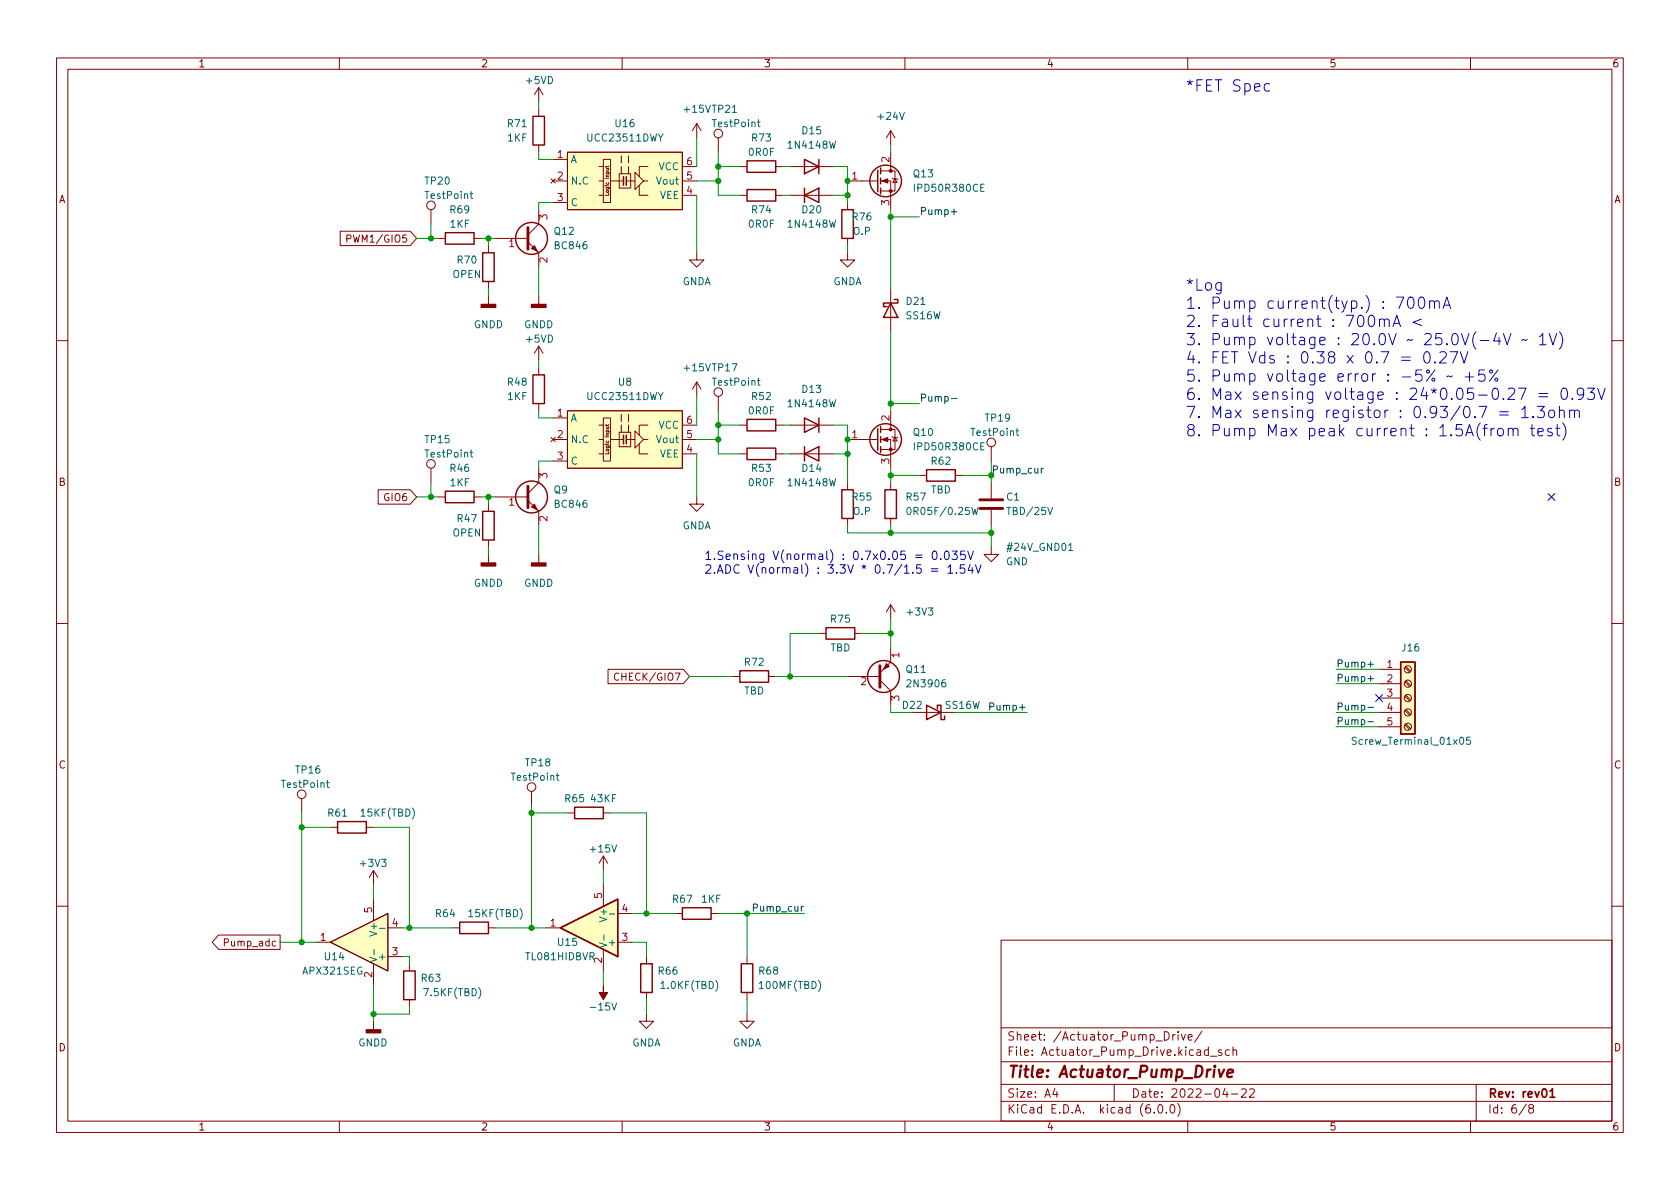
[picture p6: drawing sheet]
<svg xmlns="http://www.w3.org/2000/svg" width="297mm" height="210mm" viewBox="0 0 297 210" stroke-linecap="round" stroke-linejoin="round" font-family="sans-serif">
<g fill="none" stroke="#840000" stroke-width=".18">
<path d="M10 10.2h277v190.1h-277zM12 12.2h273v186.1h-273zM60 10.2v2M95.2 15.5l-.7 1.3M95.2 15.5v2.5M95.2 19.3v1.3M95.2 15.5l.8 1.3M110 10.2v2M160 10.2v2M210 10.2v2M260 10.2v2M76.2 37.1v2.5"/>
<path d="M95.2 25.6v1.3M95.2 37.1v2.5l-1.9 1.9M97.4 31.6l.8 .8M97.8 32h2.5M97.8 28.2h2.5M97.8 35.8h2.5M98.2 31.6l-.8 .8M100.3 26.9h20.3v10.2h-20.3zM105.9 29.5h.8M105.9 34.5h.8M105.9 32h.8M106.7 28.2h1.2v7.6h-1.2z"/>
<path d="M107.2 29.4v.2M107.6 29.4l-.1 .1h-.5M107.9 32h2.3M109.5 30.7h2v2.6h-2zM109.9 27.6v1.2M109.9 29.5v1.2M110.7 32h1.6M111.1 27.6v1.2M111.1 29.5v1.2M112.3 30.5l1.5 1.5-1.5 1.5zM113 32.8v1.7h1.6M113.8 32h.8"/>
<path d="M114.6 29.5h-1.6v1.7M120.6 29.5h2.6M120.6 34.5h2.6M120.6 32h2.6M123.2 21.8l-.8 1.3M123.2 21.8v2.6M123.2 21.8l.8 1.3M127 24.4v2.5M130.8 29.5h1.3M130.8 34.5h1.3M137.2 29.5h1.2M137.2 34.5h1.2"/>
<path d="M139.7 29.5h7.6M139.7 34.5h7.6M149.9 35.8v1.3M149.9 32h5.3M155.7 32h1.8v5.1M155.7 30.2h2.5v3.6h-2.5M157.5 23.1v2.5M157.5 26.9v3.3M157.5 23.1l-.8 1.3M157.5 23.1l.7 1.3M157.7 31.5l.2 .1h.7l.1 .1M158.2 31.6l.4 .7h-.7z"/>
<path d="M60.2 40.9h12.3l1.2 1.3-1.2 1.2h-12.3zM61.3 42.2h.6l.2-.2-.1-.3-.7-.1v1.2M77.5 42.2h1.2M83.8 42.2h1.3M86.4 43.4v1.3M86.4 49.8v1.2M86.4 52.3v1.5M87.6 42.2h5.7M93.3 42.8l1.9 1.9v2.5M95.2 52.3v1.5M123.2 44.7v1.3h1.3l-1.3 1.2-1.3-1.2h1.3M149.9 44.7v1.3h1.2l-1.2 1.2-1.3-1.2h1.3"/>
<path d="M149.9 42.2v1.2M157.5 51v7.7M10 60.2h2M95.2 61.2v2.5M95.2 65v1.3M95.2 71.4v1.2M95.2 61.2l-.7 1.3M95.2 61.2l.8 1.3M97.4 77.3l.8 .8M97.8 77.7h2.5M97.8 73.9h2.5M98.2 77.3l-.8 .8"/>
<path d="M100.3 72.6h20.3v10.2h-20.3zM105.9 77.7h.8M105.9 75.2h.8M106.7 73.9h1.2v7.6h-1.2zM107.2 75.1v.2M107.6 75.1l-.1 .1h-.5M107.9 77.7h2.3M109.5 76.4h2v2.6h-2zM109.9 73.3v1.2M109.9 75.2v1.2M110.7 77.7h1.6M111.1 73.3v1.2"/>
<path d="M111.1 75.2v1.2M112.3 76.2l1.5 1.5-1.5 1.5zM113 78.5v1.8h1.6M113.8 77.7h.8M114.6 75.2h-1.6v1.8M120.6 77.7h2.6M120.6 75.2h2.6M123.2 67.6v2.5M123.2 67.6l-.8 1.2M123.2 67.6l.8 1.2M127 70.1v2.5M130.8 75.2h1.3"/>
<path d="M137.2 75.2h1.2M139.7 75.2h7.6M149.9 77.7h5.3M155.7 77.7h1.8v5.1M155.7 75.9h2.5v3.6h-2.5M157.5 72.6v3.3M157.7 77.2l.2 .1h.7l.1 .2M158.2 77.3l.4 .7h-.7zM175.3 79v2.5M285 60.2h2M66.9 86.6h5.6l1.2 1.3-1.2 1.2h-5.6zM76.2 82.8v2.5"/>
<path d="M77.5 87.9h1.2M83.8 87.9h1.3M86.4 89.1v1.3M86.4 95.5v1.3M86.4 98v1.6M87.6 87.9h5.7M93.3 88.5l1.9 1.9v2.6M95.2 82.8v2.5l-1.9 1.9M95.2 98v1.6M97.8 81.5h2.5M105.9 80.3h.8M120.6 80.3h2.6"/>
<path d="M123.2 87.9v1.2h1.3l-1.3 1.3-1.3-1.3h1.3M130.8 80.3h1.3M137.2 80.3h1.2M139.7 80.3h7.6M149.9 85.3v1.3M149.9 91.7v1.3M157.5 85.3v1.3M157.5 91.7v1.3M162.6 84.1h1.2M168.9 84.1h1.3M175.3 96.8v1.2h1.2l-1.2 1.3-1.3-1.3h1.3M175.3 85.3v2.8"/>
<path d="M175.3 90.2v2.8M10 110.2h2M107.5 118.4h13.3l1.1 1.2-1.1 1.3h-13.3zM109.4 119.1a.6 .6 0 0 0-.8 .5 .6 .6 0 0 0 .6 .7l.2-.1M129.5 119.6h1.3M135.9 119.6h1.3M144.8 112h1.2M149.9 119.6h5.7M151.1 112h1.3M157.5 114.5v2.6l-1.9 1.9M157.5 106.9v2.6M157.5 106.9l-.8 1.3"/>
<path d="M157.5 106.9l.7 1.3M243.8 118.4h3.8M248.4 118l.9 .9M248.6 117.9l.8 .8M285 110.2h2M94 139.9v2.6M155.6 120.3l1.9 1.9v2.5M161.3 126h7.6M243.8 120.9h3.8M243.8 123.4h3.8M243.8 126h3.8M243.8 128.5h3.8"/>
<path d="M248.4 128.2l.9 .8M248.4 125.6l.9 .9M248.4 123.1l.9 .8M248.4 120.6l.9 .8M248.6 128l.8 .8M248.6 125.5l.8 .8M248.6 122.9l.8 .9M248.6 120.4l.8 .8M53.3 141.2v2.6M58.4 146.3h1.3M64.8 146.3h1.2M66 153.9v2.6"/>
<path d="M66 159v3.8M66 153.9l-.7 1.3M66 153.9l.8 1.3M100.3 143.8h1.3M106.7 151.4l-.8 1.2M106.7 151.4v2.5M106.7 156.5v3.8M106.7 151.4l.7 1.2M106.7 143.8h1.2M10 160.2h2M38.6 165.3h10.9v2.6h-10.9l-1.1-1.3zM55.9 166.6h2.5"/>
<path d="M58.4 166.6l10.2-5.1v10.2zM66 170.4v3.8M68.6 164.1h2.5M68.6 169.2h2.5M72.4 170.4v1.3M72.4 176.8v1.2M80 164.1h1.3M86.4 164.1h1.2M96.5 164.1h2.6M106.7 167.9v3.8M109.2 161.5h2.6M109.2 166.6h2.6"/>
<path d="M114.3 179.3v1.3h1.3l-1.3 1.3-1.3-1.3h1.3M114.3 169.2v1.2M114.3 175.5v1.3M119.4 161.5h1.2M125.7 161.5h1.3M132.1 179.3v1.3h1.2l-1.2 1.3-1.3-1.3h1.3M132.1 169.2v1.2M132.1 175.5v1.3M177 166.3h108v32h-108zM285 160.2h2M60 198.3v2M66 180.6v1.5"/>
<path d="M110 198.3v2M160 198.3v2M177 194.8h108M177 191.8h108M177 187.8h108M177 181.8h108M186.5 192.5l-.4 1h1M186.9 193v1M197 191.8v3M204.1 196.7v.1M204.9 195.4l.2-.1a.81 .81 0 0 1 .6 .7 .81 .81 0 0 1-.3 .8h-.2a.81 .81 0 0 1-.6-.6 .81 .81 0 0 1 .3-.8zM206.2 196.7v.1"/>
<path d="M207.1 195.4l.1-.1a.81 .81 0 0 1 .6 .7 .81 .81 0 0 1-.3 .8h-.1a.81 .81 0 0 1-.6-.6 .81 .81 0 0 1 .3-.8zM207.4 182.9v1M207.8 182.9l-.3 .1-.1 .2M208.2 195.1a1.72 1.72 0 0 1 0 2.3M208.3 182.4v.2M208.3 182.9v1M208.9 182.9l.3 1 .4-1M210 198.3v2M210.1 183.4l.7-.1-.1-.3-.4-.1-.2 .2v.8h.6M212.5 182.4l-1.3 1.9M213.6 185.7l-.4-.1-.3 .3v.4l.2 .3h.5M213.6 185.1v1.5"/>
<path d="M214 186.8h1.1M216 185.7l-.4-.1-.2 .2 .1 .3 .5 .1v.4h-.6M216.6 192.5l-.4 1h.9M216.9 193v1M217.4 185.7l-.5-.1-.3 .3v.4l.2 .3h.6M217.7 193.5h1.2M218 185.8l.2-.2 .4 .1v.9M218 185.1v1.5M219.5 192.7l.6-.2 .2 .2 .1 .3-1 1h1M220.9 192.7l.6-.2 .2 .2 .1 .3-.9 1h.9M260 198.3v2M261 191.8v6.5"/>
<path d="M269.9 195.3l-1.3 1.9M270.6 196l-.3-.3 .1-.2 .2-.2 .4 .1 .2 .2-.1 .2-.7 .2-.1 .3v.2l.3 .3h.4l.2-.3-.1-.4-.2-.1"/>
<circle cx="76.2" cy="36.3" r=".76"/>
<circle cx="127" cy="23.6" r=".76"/>
<circle cx="127" cy="69.3" r=".76"/>
<circle cx="175.3" cy="78.2" r=".76"/>
<circle cx="76.2" cy="82" r=".76"/>
<circle cx="248.9" cy="118.4" r=".63"/>
<circle cx="94" cy="139.2" r=".76"/>
<circle cx="248.9" cy="126" r=".63"/>
<circle cx="248.9" cy="123.4" r=".63"/>
<circle cx="248.9" cy="120.9" r=".63"/>
<circle cx="248.9" cy="128.5" r=".63"/>
<circle cx="53.3" cy="140.5" r=".76"/>
</g>
<path d="M274.1 193l.4-.5v1.5M274.1 194h.8" fill="none" stroke="#840000" stroke-width=".3"/>
<path d="M215.5 189.1l.3 1.4 .6-1.4M217 189.8l1-.2v-.4l-.2-.1-.6 .1-.2 1 .2 .3 .6-.1" fill="none" stroke="#840000" stroke-width=".4"/>
<g fill="none" stroke="#840000" stroke-width=".25">
<path d="M94.2 20.6h2.1v5h-2.1zM110.2 31.2v1.6M110.7 31.2v1.6M132.1 28.4h5.1v2.1h-5.1zM132.1 33.5h5.1v2.1h-5.1zM142.2 34.5l2.6-1.2v2.5zM142.2 28.2l2.6 1.3-2.6 1.2zM142.2 33.3v2.5M144.8 28.2v2.5M148.8 37.1h2.1v5.1h-2.1zM155.2 30.1v3.8M155.7 29.7v1"/>
<path d="M155.7 31.5v1M155.7 33.3v1M78.7 41.1h5.1v2.1h-5.1zM85.3 44.7h2.1v5.1h-2.1zM157.5 53.6l1.2 2.5h-2.5zM158.1 53h.6v.6h-2.5v.6h.6M94.2 66.3h2.1v5.1h-2.1zM110.2 77v1.5M110.7 77v1.5M132.1 79.2h5.1v2.1h-5.1zM132.1 74.2h5.1v2h-5.1zM142.2 73.9l2.6 1.3-2.6 1.2z"/>
<path d="M142.2 79v2.5M144.8 73.9v2.5M155.2 75.8v3.8M155.7 75.4v1M155.7 77.2v1M155.7 79v1M78.7 86.9h5.1v2h-5.1zM85.3 90.4h2.1v5.1h-2.1zM142.2 80.3l2.6-1.3v2.5zM148.8 86.6h2.1v5.1h-2.1zM156.5 86.6h2v5.1h-2zM163.8 83.1h5.1v2h-5.1z"/>
<path d="M130.8 118.6h5.1v2h-5.1zM146 111h5.1v2h-5.1zM247.6 117.1h2.6v12.7h-2.6zM163.8 124.7l2.6 1.3-2.6 1.2zM165.7 125.3v-.6h.7v2.5h.6v-.6M59.7 145.3h5.1v2h-5.1zM101.6 142.7h5.1v2.1h-5.1zM71.4 171.7h2v5.1h-2zM81.3 163.1h5.1v2h-5.1zM99.1 164.1l10.1-5.1v10.2zM113.3 170.4h2v5.1h-2zM120.6 160.5h5.1v2.1h-5.1z"/>
<path d="M131.1 170.4h2v5.1h-2z"/>
<circle cx="156.6" cy="32" r="2.79"/>
<circle cx="94" cy="42.2" r="2.82"/>
<circle cx="156.6" cy="77.7" r="2.79"/>
<circle cx="94" cy="87.9" r="2.82"/>
<circle cx="156.2" cy="119.6" r="2.82"/>
</g>
<g fill="none" stroke="#006464" stroke-width=".18">
<path d="M83.1 34.3h.5M83.3 33.8v1.1l.3 .2M133.9 21.6h.5M134.1 21.1v1.1l.3 .2M83.1 80h.5M83.3 79.6v1.1l.3 .1M133.9 67.3h.5M134.1 66.9v1.1l.3 .1M179.6 76.2h.5M179.8 75.8v1l.3 .2M160.5 89.8l.1-.1a.68 .68 0 0 1 .5 .7 .68 .68 0 0 1-.5 .6l-.1-.1-.2-.4zM171.8 89.7l.3 1.3 .3-.9 .2 .9 .3-1.3"/>
<path d="M57.7 138.4h.5M57.9 138v1.1l.3 .2M98.4 137.1h.4M98.5 136.7v1.1l.3 .2M239.8 130.4h-.5l-.2 .1v.3l.6 .3 .1 .3-.2 .2h-.5M259.9 130.4h-.6v.6l.2-.2 .4 .1 .1 .2-.1 .4-.1 .1-.5-.1M65.3 169.3l1.3 .4-1.3 .4M66.1 167.9v.9M67.1 164.2h1M106 166.7l1.3 .4-1.3 .5M106.8 165.3v1M107.7 161.6h1"/>
</g>
<g fill="#840000" stroke="#840000" stroke-width=".25">
<path d="M94 53.8h2.5v.6h-2.5z"/>
<path d="M85.1 99.6h2.5v.5h-2.5z"/>
<path d="M94 99.6h2.5v.5h-2.5z"/>
<path d="M64.8 182.1h2.5v.5h-2.5z"/>
<path d="M85.1 53.8h2.5v.6h-2.5z"/>
</g>
<g fill="#840000" stroke="#840000" stroke-width=".18">
<path d="M156 77.7l1-.4v.8z"/>
<path d="M94 89.7l.5-.6 .5 1.1z"/>
<path d="M106.7 174.2v1.3h.7l-.7 1.3-.8-1.3h.8z"/>
<path d="M156 32l1-.4v.8z"/>
<path d="M156.7 117.3l.5 .6-1 .5z"/>
<path d="M94 43.9l.5-.5 .5 1z"/>
<circle cx="157.5" cy="79.5" r=".25"/>
<circle cx="157.5" cy="75.9" r=".25"/>
<circle cx="157.5" cy="33.8" r=".25"/>
<circle cx="157.5" cy="30.2" r=".25"/>
</g>
<path d="M93.3 40.3v3.8M93.3 86v3.8M173.2 89.9h4.1M173.2 88.4h4.1M155.6 117.7v3.8" fill="none" stroke="#840000" stroke-width=".51"/>
<g fill="#ffffc2" stroke="#ffffc2" stroke-width=".18">
<path d="M100.3 72.6h20.3v10.2h-20.3z"/>
<path d="M100.3 26.9h20.3v10.2h-20.3z"/>
<path d="M99.1 164.1l10.1-5.1v10.2z"/>
<path d="M247.6 117.1h2.6v12.7h-2.6z"/>
<path d="M58.4 166.6l10.2-5.1v10.2z"/>
</g>
<path d="M168.2 37.5h1M168.2 70.5h1M184.1 82.8v.9M184.5 82.8l-.4 .3M241.9 117.5h.9M175 125l.6-.1 .1-.2v-.3l-.7-.1v1.3M241.9 120h.9M241.9 125.1h.9M241.9 127.6h.9" fill="none" stroke="#0f0f0f" stroke-width=".18"/>
<g fill="none" stroke="#0000c2" stroke-width=".18">
<path d="M224.5 14.9l-.6-.1-.4 .4v.5l.2 .3 .2 .1 .6-.1M242.1 55.9a.48 .48 0 0 1 .5-.1 .48 .48 0 0 1 .4 .3 1.03 1.03 0 0 1-.6 1.7 1.22 1.22 0 0 1-.3-1.9zM243.9 56.6a.5 .5 0 0 1 .9 .1v1.1M243.9 56.4v1.4M244.8 56.7l.3-.3 .4 .1 .1 1.3M246.3 57.8l.7-2 .6 2M246.5 57.2h.9M246.9 52.5h1.3l-.9 2M249.1 52.7a.48 .48 0 0 1 .4-.2 .48 .48 0 0 1 .4 .4 1.03 1.03 0 0 1-.6 1.6 1.22 1.22 0 0 1-.2-1.8zM251.1 52.6a.47 .47 0 0 1 .7 .3 1.03 1.03 0 0 1-.6 1.6 1.33 1.33 0 0 1-.1-1.9zM251.3 56.4l-1.5 .6 1.5 .6M252.8 53.4a.5 .5 0 0 1 .8 .1v1"/>
<path d="M252.8 53.2v1.3M253.6 53.5l.3-.3 .5 .1 .1 1.2M255.2 54.5l.6-2 .7 2M255.3 54h1M264.6 58.9l-.5 1.4h1.2M265.1 59.6v1.4M265.8 59l.7 2 .6-2M272.2 59.5l.6-.5v2M273.9 59l.7 2 .6-2M275.7 58.7a2.29 2.29 0 0 1 0 3M251.9 62.4a.48 .48 0 0 1 .5-.2 .48 .48 0 0 1 .4 .4 1.03 1.03 0 0 1-.6 1.6 1.22 1.22 0 0 1-.3-1.8zM253.7 64l.1 .1-.1 .1-.1-.1 .1-.1v.2"/>
<path d="M253.7 65.4l-1.5 2M254.6 62.4l.3-.2 .6 .1a.54 .54 0 0 1 .1 .8l-1.1 1.1h1.2M256.4 62.2h1.3l-.8 2M256.8 66.5l-.3 .2-.4-.2-.3 .2M258.2 62.2l.7 2 .6-2M259.1 66.7h1.5M259.8 65.9v1.5M262.5 65.4h-1l-.1 1 .3-.2 .7 .1 .2 .3-.1 .6-.3 .2h-.5l-.3-.2M264.2 75.7a.51 .51 0 0 0-.6 .4M264.9 75.9a.54 .54 0 0 1 .5-.2 .54 .54 0 0 1 .4 .4v.6a.54 .54 0 0 1-.5 .4 .54 .54 0 0 1-.5-.4zM264.9 65.4l-1.6 2M265.2 72.8h1.5"/>
<path d="M265.2 73.4h1.5M266.7 68.8l.3-.2 .6 .1a.54 .54 0 0 1 .1 .8l-1.1 1.1h1.2M266.7 75.9a.5 .5 0 0 1 .8 .1v1.1M266.7 75.7v1.4M267.5 76l.3-.3 .5 .1 .1 1.3M268.5 68.6h1.3l-.8 2M269.1 72.4l.5-.5v2M269.1 73.9h1.1M270 60l-.3 .2-.4-.2-.2 .2M270.6 75.7h.7M270.9 75.1v1.7l.1 .2 .3 .1M271.1 73.7l.1 .1-.1 .1-.1-.1 .1-.1v.2"/>
<path d="M271.8 71.9h1.3l-.7 .7a.54 .54 0 0 1 .7 .4v.5l-.2 .3-.8 .1-.3-.2M271.9 76.4l1-.2-.1-.4-.6-.1-.3 .3 .1 1 .2 .1 .6-.1M272.1 69.6h1.5M272.1 70.2h1.5M272.2 61h1.1M273.9 72.7a.54 .54 0 0 1 .5-.2 .54 .54 0 0 1 .5 .4v.6a.54 .54 0 0 1-.6 .4 .54 .54 0 0 1-.5-.4zM274.4 75.8l-.5-.1-.3 .3 .1 .3 .7 .2 .1 .2-.1 .3-.2 .1-.6-.1M275.1 75.7h.7M275.3 75.1v1.7l.1 .2 .4 .1M275.7 72.7a.5 .5 0 0 1 .9 .1v1.1M275.7 71.9v2M276.2 68.8a.48 .48 0 0 1 .5-.2 .48 .48 0 0 1 .4 .4 1.03 1.03 0 0 1-.6 1.6 1.22 1.22 0 0 1-.3-1.8z"/>
<path d="M276.3 74.8a2.29 2.29 0 0 1 0 3M277.5 72.7a.5 .5 0 0 1 .9 .1v1.1M277.5 72.5v1.4M278 70.4l.1 .1-.1 .1-.1-.1 .1-.1v.2M278.4 72.8l.3-.3 .5 .1v1.3M280 69.5l-.4 .4h-.4l-.3-.4v-.5l.2-.3 .5-.1 .3 .2a1.32 1.32 0 0 1-.5 1.8h-.3M280.7 68.6h1.2l-.7 .8a.54 .54 0 0 1 .7 .4v.5l-.2 .2-.7 .1-.3-.2M282.5 68.6l.6 2 .7-2M161.9 98.2h1.1M161.9 98.6h1.1M165 97.6l.2-.2a.81 .81 0 0 1 .6 .7 .81 .81 0 0 1-.3 .8h-.2a.81 .81 0 0 1-.3-1.3zM166.3 98.8v.1"/>
<path d="M167.1 97.6l.2-.2a.81 .81 0 0 1 .6 .7 .81 .81 0 0 1-.3 .8h-.1a.81 .81 0 0 1-.4-1.3zM168.3 97.4h1l-.5 .6 .4 .2v.6l-.2 .1h-.5l-.2-.1M170.5 99.9h-.7v.7l.2-.2 .5 .1 .1 .2-.1 .5-.2 .2-.5-.2M170.6 97.4h-.7l-.1 .8 .2-.2 .5 .1 .2 .2-.1 .5-.2 .1-.6-.1M171.1 97.4l.5 1.5 .5-1.5M171.5 99.8l-.3 1.1h.9M172.5 99.9l.5 1.5 .5-1.5M164.7 100.6h1.1M164.7 101h1.1M167.6 100.3l.4-.4v1.5M167.6 101.4h.9M169.1 101.2v.2"/>
<path d="M171.9 100.4v1"/>
<circle cx="253.4" cy="67.1" r=".28"/>
<circle cx="263.6" cy="65.7" r=".28"/>
<circle cx="264.6" cy="67.1" r=".28"/>
</g>
<g fill="none" stroke="#009600" stroke-width=".18">
<path d="M95.2 18v1.3M76.2 39.6v2.6M95.2 26.9v1.3h2.6M97.8 35.8h-2.6v1.3M123.2 24.4v5.1M123.2 34.5v10.2M123.2 32h3.8M127 26.9v7.6h3.8M127 29.5h3.8M138.4 34.5h1.3M138.4 29.5h1.3M147.3 34.5h2.6"/>
<path d="M147.3 29.5h2.6v6.3M157.5 25.6v1.3M157.5 37.1v13.9M157.5 38.3h5.1M73.7 42.2h3.8M85.1 42.2h2.5M86.4 42.2v1.2M86.4 51v1.3M95.2 47.2v5.1M149.9 43.4v1.3M157.5 58.7v13.9M95.2 63.7v1.3"/>
<path d="M95.2 72.6v1.3h2.6M123.2 70.1v5.1M123.2 77.7h3.8M127 72.6v7.7h3.8M127 75.2h3.8M138.4 75.2h1.3M147.3 75.2h2.6v10.1M157.5 71.4h5.1M73.7 87.9h3.8M76.2 85.3v2.6M85.1 87.9h2.5M86.4 87.9v1.2"/>
<path d="M86.4 96.8v1.2M95.2 93v5M97.8 81.5h-2.6v1.3M123.2 80.3v7.6M138.4 80.3h1.3M147.3 80.3h2.6M149.9 93v1.2h25.4M157.5 82.8v2.5M157.5 93v1.2M157.5 84.1h5.1M170.2 84.1h5.1M175.3 81.5v3.8"/>
<path d="M175.3 93v3.8M121.9 119.6h7.6M137.2 119.6h12.7M144.8 112h-5.1v7.6M152.4 112h5.1M157.5 109.5v5M236.2 118.4h7.6M157.5 124.7v1.3h3.8M168.9 126h12.7M236.2 126h7.6M236.2 128.5h7.6M236.2 120.9h7.6"/>
<path d="M53.3 143.8v22.8M53.3 146.3h5.1M66 156.5v2.5M66 146.3h6.4v17.8M94 142.5v21.6M94 143.8h6.3M106.7 153.9v2.6M107.9 143.8h6.4v17.7M49.5 166.6h6.4M66 174.2v6.4M71.1 164.1h8.9M71.1 169.2h1.3v1.2"/>
<path d="M72.4 178v1.3h-6.4M87.6 164.1h8.9M106.7 171.7v2.5M111.8 166.6h2.5v2.6M111.8 161.5h7.6M114.3 176.8v2.5M127 161.5h15.2M132.1 161.5v7.7M132.1 176.8v2.5"/>
</g>
<path d="M273.7 87.3l1.2 1.2M274.9 87.3l-1.2 1.2M243.2 122.8l1.2 1.2M244.4 122.8l-1.2 1.2" fill="none" stroke="#000084" stroke-width=".18"/>
<g fill="#009600" stroke="#009600" stroke-width=".18">
<circle cx="86.4" cy="87.9" r=".46"/>
<circle cx="76.2" cy="87.9" r=".46"/>
<circle cx="149.9" cy="80.3" r=".46"/>
<circle cx="149.9" cy="77.7" r=".46"/>
<circle cx="157.5" cy="38.3" r=".46"/>
<circle cx="157.5" cy="112" r=".46"/>
<circle cx="157.5" cy="94.2" r=".46"/>
<circle cx="157.5" cy="84.1" r=".46"/>
<circle cx="139.7" cy="119.6" r=".46"/>
<circle cx="114.3" cy="161.5" r=".46"/>
<circle cx="132.1" cy="161.5" r=".46"/>
<circle cx="127" cy="29.5" r=".46"/>
<circle cx="149.9" cy="34.5" r=".46"/>
<circle cx="149.9" cy="32" r=".46"/>
<circle cx="127" cy="32" r=".46"/>
<circle cx="157.5" cy="71.4" r=".46"/>
<circle cx="175.3" cy="94.2" r=".46"/>
<circle cx="72.4" cy="164.1" r=".46"/>
<circle cx="53.3" cy="166.6" r=".46"/>
<circle cx="94" cy="164.1" r=".46"/>
<circle cx="94" cy="143.8" r=".46"/>
<circle cx="53.3" cy="146.3" r=".46"/>
<circle cx="66" cy="179.3" r=".46"/>
<circle cx="127" cy="77.7" r=".46"/>
<circle cx="127" cy="75.2" r=".46"/>
<circle cx="76.2" cy="42.2" r=".46"/>
<circle cx="86.4" cy="42.2" r=".46"/>
</g>
<g font-size="2.8" fill="#0000c2">
<text x="209.5" y="16.2">*FET Spec</text>
<text x="209.5" y="51.4">*Log</text>
<text x="209.5" y="54.6">1. Pump current(typ.) : 700mA</text>
<text x="209.5" y="57.8">2. Fault current : 700mA &lt;</text>
<text x="209.5" y="61.1">3. Pump voltage : 20.0V ~ 25.0V(-4V ~ 1V)</text>
<text x="209.5" y="64.3">4. FET Vds : 0.38 x 0.7 = 0.27V</text>
<text x="209.5" y="67.5">5. Pump voltage error : -5% ~ +5%</text>
<text x="209.5" y="70.7">6. Max sensing voltage : 24*0.05-0.27 = 0.93V</text>
<text x="209.5" y="73.9">7. Max sensing registor : 0.93/0.7 = 1.3ohm</text>
<text x="209.5" y="77.2">8. Pump Max peak current : 1.5A(from test)</text>
</g>
<text font-size="2.8" fill="#840000" x="178" y="190.6">Title: Actuator_Pump_Drive</text>
<g font-size="2.1" fill="#0000c2">
<text x="124.5" y="99">1.Sensing V(normal) : 0.7x0.05 = 0.035V</text>
<text x="124.5" y="101.4">2.ADC V(normal) : 3.3V * 0.7/1.5 = 1.54V</text>
</g>
<g font-size="2.1" fill="#840000">
<text x="178" y="184">Sheet: /Actuator_Pump_Drive/</text>
<text x="178" y="186.7">File: Actuator_Pump_Drive.kicad_sch</text>
<text x="178" y="196.9">KiCad E.D.A. kicad (6.0.0)</text>
<text x="178" y="194.1">Size: A4</text>
<text x="200" y="194.1">Date: 2022-04-22</text>
<text x="263" y="194.1">Rev: rev01</text>
<text x="263" y="196.9">Id: 6/8</text>
</g>
<g font-size="1.8" fill="#840000">
<text x="35" y="11.9">1</text>
<text x="85" y="11.9">2</text>
<text x="135" y="11.9">3</text>
<text x="185" y="11.9">4</text>
<text x="235" y="11.9">5</text>
<text x="285" y="11.9">6</text>
<text x="10.3" y="35.9">A</text>
<text x="285.3" y="35.9">A</text>
<text x="62.2" y="42.9">PWM1/GIO5</text>
<text x="10.3" y="85.9">B</text>
<text x="68" y="88.6">GIO6</text>
<text x="285.3" y="85.9">B</text>
<text x="109.5" y="120.4">CHECK/GIO7</text>
<text x="10.3" y="135.9">C</text>
<text x="285.3" y="135.9">C</text>
<text x="40.1" y="167.3">Pump_adc</text>
<text x="10.3" y="185.9">D</text>
<text x="285.3" y="185.9">D</text>
<text x="35" y="199.9">1</text>
<text x="85" y="199.9">2</text>
<text x="135" y="199.9">3</text>
<text x="185" y="199.9">4</text>
<text x="235" y="199.9">5</text>
<text x="285" y="199.9">6</text>
</g>
<g font-size="1.8" fill="#006464">
<text x="93.1" y="14.9">+5VD</text>
<text x="89.8" y="22.5">R71</text>
<text x="108.9" y="22.5">U16</text>
<text x="121.1" y="19.9">+15V TP21</text>
<text x="126.1" y="22.5">TestPoint</text>
<text x="141.9" y="23.7">D15</text>
<text x="155.4" y="21.2">+24V</text>
<text x="89.8" y="25">1KF</text>
<text x="100.8" y="28.8">A</text>
<text x="104.1" y="25">UCC23511DWY</text>
<text x="132.5" y="27.6">0R0F</text>
<text x="133" y="25">R73</text>
<text x="139.6" y="26.3">1N4148W</text>
<text x="75.2" y="32.6">TP20</text>
<text x="75.3" y="35.2">TestPoint</text>
<text x="100.8" y="32.6">N.C</text>
<text x="116.2" y="32.6">Vout</text>
<text x="116.4" y="30.1">VCC</text>
<text x="116.6" y="35.2">VEE</text>
<text x="161.6" y="31.4">Q13</text>
<text x="162" y="33.9">IPD50R380CE</text>
<text x="79.6" y="40.3">1KF</text>
<text x="79.7" y="37.7">R69</text>
<text x="98.1" y="41.5">Q12</text>
<text x="100.8" y="36.4">C</text>
<text x="132.5" y="40.3">0R0F</text>
<text x="133" y="37.7">R74</text>
<text x="139.6" y="40.3">1N4148W</text>
<text x="141.9" y="37.7">D20</text>
<text x="150.8" y="39">R76</text>
<text x="150.9" y="41.5">O.P</text>
<text x="80.9" y="46.6">R70</text>
<text x="98.2" y="44.1">BC846</text>
<text x="80" y="49.1">OPEN</text>
<text x="120.6" y="50.4">GNDA</text>
<text x="147.3" y="50.4">GNDA</text>
<text x="160.3" y="53.9">D21</text>
<text x="83.8" y="58">GNDD</text>
<text x="92.6" y="58">GNDD</text>
<text x="160.2" y="56.4">SS16W</text>
<text x="93.1" y="60.6">+5VD</text>
<text x="121.1" y="65.7">+15V TP17</text>
<text x="89.8" y="70.7">1KF</text>
<text x="89.8" y="68.2">R48</text>
<text x="104.1" y="70.7">UCC23511DWY</text>
<text x="109.4" y="68.2">U8</text>
<text x="126.1" y="68.2">TestPoint</text>
<text x="133" y="70.7">R52</text>
<text x="141.9" y="69.5">D13</text>
<text x="100.8" y="74.5">A</text>
<text x="116.4" y="75.8">VCC</text>
<text x="132.5" y="73.3">0R0F</text>
<text x="139.6" y="72">1N4148W</text>
<text x="161.6" y="77.1">Q10</text>
<text x="171.9" y="77.1">TestPoint</text>
<text x="174.3" y="74.5">TP19</text>
<text x="75.2" y="78.4">TP15</text>
<text x="75.3" y="80.9">TestPoint</text>
<text x="79.7" y="83.4">R46</text>
<text x="100.8" y="78.4">N.C</text>
<text x="100.8" y="82.2">C</text>
<text x="116.2" y="78.4">Vout</text>
<text x="116.6" y="80.9">VEE</text>
<text x="133" y="83.4">R53</text>
<text x="141.9" y="83.4">D14</text>
<text x="162" y="79.6">IPD50R380CE</text>
<text x="164.7" y="82.2">R62</text>
<text x="79.6" y="86">1KF</text>
<text x="98" y="87.2">Q9</text>
<text x="98.2" y="89.8">BC846</text>
<text x="132.5" y="86">0R0F</text>
<text x="139.6" y="86">1N4148W</text>
<text x="150.8" y="88.5">R55</text>
<text x="160.3" y="88.5">R57</text>
<text x="164.6" y="87.2">TBD</text>
<text x="178" y="88.5">C1</text>
<text x="80" y="94.9">OPEN</text>
<text x="80.9" y="92.3">R47</text>
<text x="120.6" y="93.6">GNDA</text>
<text x="150.9" y="91.1">O.P</text>
<text x="161.1" y="91.1">0R05F/0.25W</text>
<text x="178.4" y="91.1">TBD/25V</text>
<text x="177.8" y="99.9">GND</text>
<text x="178.4" y="97.4">#24V_GND01</text>
<text x="83.8" y="103.8">GNDD</text>
<text x="92.6" y="103.8">GNDD</text>
<text x="147" y="110.1">R75</text>
<text x="160.5" y="108.8">+3V3</text>
<text x="131.7" y="117.7">R72</text>
<text x="146.8" y="115.2">TBD</text>
<text x="160.3" y="119">Q11</text>
<text x="247.9" y="115.2">J16</text>
<text x="131.5" y="122.8">TBD</text>
<text x="159.7" y="125.3">D22</text>
<text x="160.7" y="121.5">2N3906</text>
<text x="167.2" y="125.3">SS16W</text>
<text x="239.8" y="131.7">Screw_Terminal_01x05</text>
<text x="52.4" y="136.8">TP16</text>
<text x="93" y="135.5">TP18</text>
<text x="49.9" y="139.3">TestPoint</text>
<text x="90.6" y="138">TestPoint</text>
<text x="100" y="141.9">R65</text>
<text x="104.5" y="141.9">43KF</text>
<text x="58.1" y="144.4">R61</text>
<text x="64" y="144.4">15KF(TBD)</text>
<text x="63.9" y="153.3">+3V3</text>
<text x="104.5" y="150.7">+15V</text>
<text x="119" y="159.6">R67</text>
<text x="124.1" y="159.6">1KF</text>
<text x="66.7" y="165.1" transform="rotate(-90 66.7 165.1)">V+</text>
<text x="77.1" y="162.2">R64</text>
<text x="83.1" y="162.2">15KF(TBD)</text>
<text x="98.7" y="167.3">U15</text>
<text x="107.3" y="162.6" transform="rotate(-90 107.3 162.6)">V+</text>
<text x="108.1" y="167.3">+</text>
<text x="53.7" y="172.3">APX321SEG</text>
<text x="57.5" y="169.8">U14</text>
<text x="67.4" y="169.8">+</text>
<text x="74.6" y="173.6">R63</text>
<text x="93.1" y="169.8">TL081HIDBVR</text>
<text x="106.4" y="170.3" transform="rotate(-90 106.4 170.3)">2</text>
<text x="116.5" y="172.3">R66</text>
<text x="134.3" y="172.3">R68</text>
<text x="75.2" y="176.1">7.5KF(TBD)</text>
<text x="104.7" y="178.7">-15V</text>
<text x="117.1" y="174.9">1.0KF(TBD)</text>
<text x="134.5" y="174.9">100MF(TBD)</text>
<text x="63.3" y="185">GNDD</text>
<text x="111.7" y="185">GNDA</text>
<text x="129.5" y="185">GNDA</text>
</g>
<g font-size="1.8" fill="#a90000">
<text x="98.6" y="27.9">1</text>
<text x="121.4" y="29.2">6</text>
<text x="157.2" y="28.7" transform="rotate(-90 157.2 28.7)">2</text>
<text x="98.6" y="31.7">2</text>
<text x="98.6" y="35.6">3</text>
<text x="121.4" y="34.3">4</text>
<text x="121.4" y="31.7">5</text>
<text x="150.6" y="31.7">1</text>
<text x="96.8" y="38.8" transform="rotate(-90 96.8 38.8)">3</text>
<text x="157.2" y="36.3" transform="rotate(-90 157.2 36.3)">3</text>
<text x="90" y="43.7">1</text>
<text x="96.8" y="46.5" transform="rotate(-90 96.8 46.5)">2</text>
<text x="98.6" y="73.7">1</text>
<text x="98.6" y="77.5">2</text>
<text x="121.4" y="77.5">5</text>
<text x="121.4" y="74.9">6</text>
<text x="150.6" y="77.5">1</text>
<text x="157.2" y="74.4" transform="rotate(-90 157.2 74.4)">2</text>
<text x="98.6" y="81.3">3</text>
<text x="121.4" y="80">4</text>
<text x="157.2" y="82" transform="rotate(-90 157.2 82)">3</text>
<text x="90" y="89.4">1</text>
<text x="96.8" y="84.6" transform="rotate(-90 96.8 84.6)">3</text>
<text x="96.8" y="92.2" transform="rotate(-90 96.8 92.2)">2</text>
<text x="159" y="116.3" transform="rotate(-90 159 116.3)">1</text>
<text x="245.3" y="118.1">1</text>
<text x="152.2" y="121.2">2</text>
<text x="159" y="123.9" transform="rotate(-90 159 123.9)">3</text>
<text x="245.3" y="120.6">2</text>
<text x="245.3" y="123.2">3</text>
<text x="245.3" y="125.7">4</text>
<text x="245.3" y="128.3">5</text>
<text x="65.8" y="161.4" transform="rotate(-90 65.8 161.4)">5</text>
<text x="106.4" y="158.9" transform="rotate(-90 106.4 158.9)">5</text>
<text x="110" y="161.3">4</text>
<text x="56.7" y="166.4">1</text>
<text x="69.4" y="163.8">4</text>
<text x="97.3" y="163.8">1</text>
<text x="110" y="166.4">3</text>
<text x="65.8" y="172.8" transform="rotate(-90 65.8 172.8)">2</text>
<text x="69.4" y="168.9">3</text>
</g>
<g font-size="1.8" fill="#0f0f0f">
<text x="162.6" y="38">Pump+</text>
<text x="162.6" y="71">Pump-</text>
<text x="236.2" y="118">Pump+</text>
<text x="175.7" y="125.6">Pump+</text>
<text x="236.2" y="120.5">Pump+</text>
<text x="236.2" y="125.6">Pump-</text>
<text x="236.2" y="128.2">Pump-</text>
<text x="133.6" y="161.2">Pump_cur</text>
</g>
<text font-size="1.8" fill="#009600" x="175.3" y="83.7">Pump_cur</text>
<g font-size=".9" fill="#840000">
<text x="107.7" y="34.4" transform="rotate(-90 107.7 34.4)">Logic Input</text>
<text x="107.7" y="80.1" transform="rotate(-90 107.7 80.1)">Logic Input</text>
</g>
</svg>
